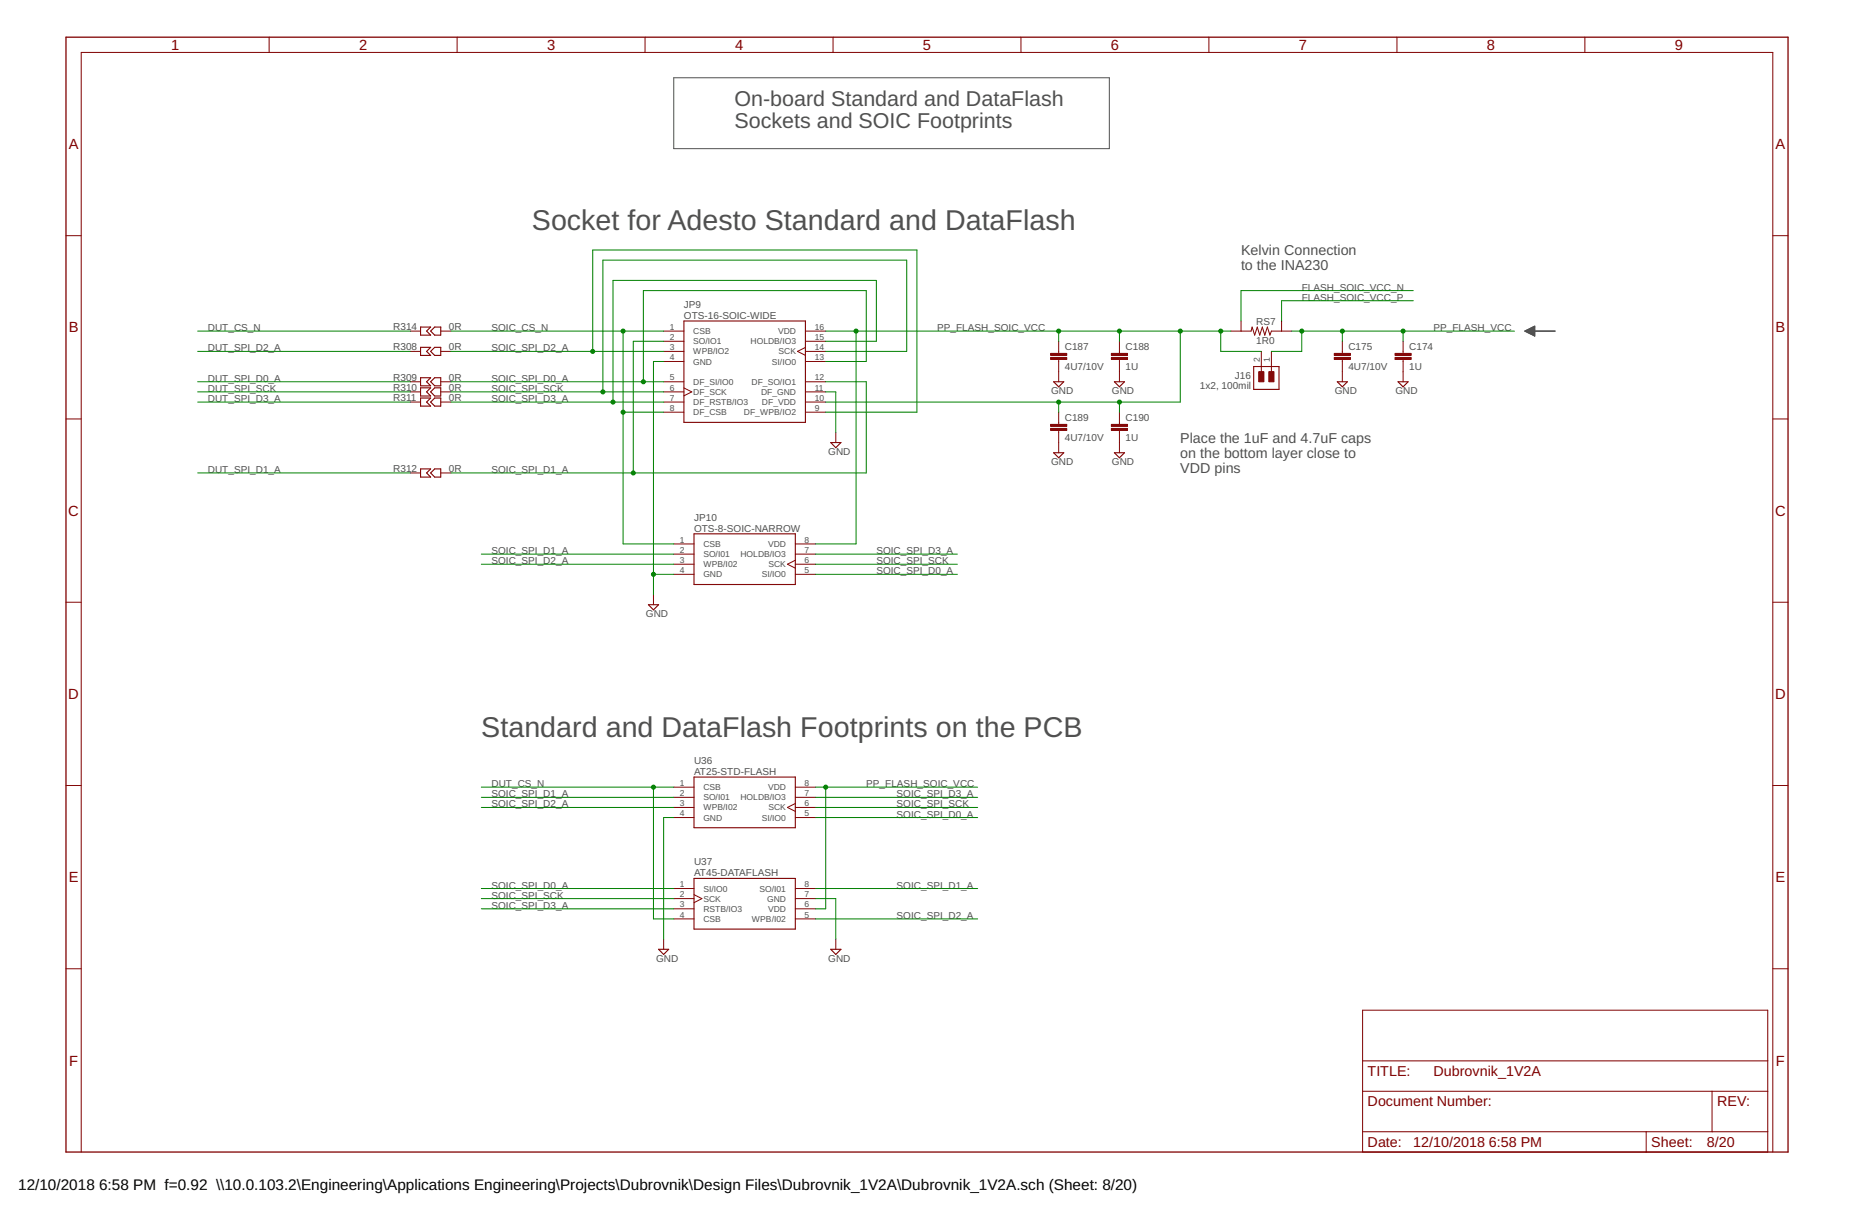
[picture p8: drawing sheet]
<svg xmlns="http://www.w3.org/2000/svg" width="432mm" height="279mm" viewBox="0 0 432 279" stroke-linecap="round" stroke-linejoin="round" font-family="sans-serif">
<g fill="none" stroke="#505050" stroke-width=".23">
<path d="M155.4 17.9h100.5v16.4h-100.5zM351.7 76.3l2.3-1.1v2.3zM351.7 76.3h2.3M351.9 76.2h2.1M351.9 76.5h2.1M352.1 76.1h1.9M352.2 76.6h1.8M352.3 76h1.7M352.4 76.7h1.6M352.5 75.9h1.5M352.6 76.8h1.4M352.7 75.8h1.3"/>
<path d="M352.8 76.9h1.2M352.9 75.7h1.1M353 77h1M353.1 75.6h.9M353.3 77.1h.7M353.4 75.5h.6M353.5 77.2h.5M353.6 75.4h.4M353.7 77.3h.3M353.8 75.3h.2M353.9 77.4h.1"/>
</g>
<path d="M354 76.3h4.7" fill="none" stroke="#505050" stroke-width=".38"/>
<g fill="none" stroke="#800000" stroke-width=".25">
<path d="M97 75.4h2.3l-.9 .9 .9 1h-2.3zM99.3 76.3l1-.9h1.4v1.9h-1.4zM157.8 74h28v23.4h-28zM97 80.1h2.3l-.9 .9 .9 .9h-2.3zM97 87.1h2.3l-.9 .9 .9 .9h-2.3zM97 89.4h2.3l-.9 .9 .9 1h-2.3zM97 91.8h2.3l-.9 .9 .9 .9h-2.3zM99.3 88l1-.9h1.4v1.8h-1.4zM99.3 90.3l1-.9h1.4v1.9h-1.4zM99.3 92.7l1-.9h1.4v1.8h-1.4zM100.3 80.1h1.4v1.8h-1.4l-1-.9zM243 88h2.4l-1.2 1.2z"/>
<path d="M257 88h2.4l-1.2 1.2zM289.2 84.5h5.8v5.3h-5.8zM308.5 88h2.3l-1.2 1.2zM322.5 88h2.3l-1.2 1.2zM97 108.1h2.3l-.9 .9 .9 1h-2.3zM99.3 109l1-.9h1.4v1.9h-1.4zM191.6 102h2.4l-1.2 1.2zM243 104.4h2.4l-1.2 1.1zM257 104.4h2.4l-1.2 1.1zM149.6 139.4h2.3l-1.2 1.2zM160.1 123.1h23.4v11.6h-23.4zM160.1 179.1h23.4v11.7h-23.4z"/>
<path d="M151.9 218.8h2.3l-1.1 1.2zM160.1 202.5h23.4v11.7h-23.4zM191.6 218.8h2.4l-1.2 1.2z"/>
</g>
<g fill="none" stroke="#800000" stroke-width=".23">
<path d="M62.1 8.6v3.5M105.4 8.6v3.5M148.8 8.6v3.5M192.2 8.6v3.5M235.5 8.6v3.5M278.8 8.6v3.5M322.2 8.6v3.5M365.6 8.6v3.5M15.2 54.3h3.5M408.9 54.3h3.5M94.7 76.3h2.3M101.7 76.3h2.3"/>
<path d="M153.1 76.3h4.7M153.1 78.7h4.7M185.8 76.3h4.7M185.8 78.7h4.7M244.2 78.7v2.8M258.2 78.7v2.8M283.9 76.3h4.7l.2-.9 .6 1.9 .6-1.9 .6 1.9 .6-1.9 .5 1.9 .6-1.9 .6 1.9 .4-1h4.6M286.3 74v2.3M295.6 74v2.3M309.6 78.7v2.8M323.6 78.7v2.8M15.2 96.6h3.5"/>
<path d="M94.7 81h2.3M94.7 88h2.3M94.7 92.7h2.3M94.7 90.3h2.3M101.7 81h2.3M101.7 88h2.3M101.7 92.7h2.3M101.7 90.3h2.3M153.1 81h4.7M153.1 83.3h4.7M153.1 88h4.7M153.1 92.7h4.7"/>
<path d="M153.1 90.3h4.7M153.1 95h4.7M157.8 89.4l1.8 .9-1.8 .9M185.8 81h4.7M185.8 83.3h4.7M185.8 80.1l-1.8 .9 1.8 .9M185.8 88h4.7M185.8 92.7h4.7M185.8 90.3h4.7M185.8 95h4.7M192.8 99.7v2.3M244.2 82.9v5.1"/>
<path d="M244.2 95v2.8M244.2 99.2v5.2M258.2 82.9v5.1M258.2 95v2.8M258.2 99.2v5.2M290.9 81v4.7M293.3 81v4.7M309.6 82.9v5.1M323.6 82.9v5.1M408.9 96.6h3.5M94.7 109h2.3M101.7 109h2.3"/>
<path d="M15.2 138.8h3.5M150.7 137.1v2.3M155.4 125.4h4.7M155.4 127.7h4.7M155.4 130.1h4.7M155.4 132.4h4.7M183.5 125.4h4.6M183.5 127.7h4.6M183.5 130.1h4.6M183.5 132.4h4.6M183.5 129.2l-1.9 .9 1.9 .9M408.9 138.8h3.5"/>
<path d="M15.2 181.1h3.5M155.4 181.5h4.7M155.4 183.8h4.7M155.4 186.1h4.7M155.4 188.5h4.7M183.5 181.5h4.6M183.5 183.8h4.6M183.5 186.1h4.6M183.5 188.5h4.6M183.5 185.2l-1.9 .9 1.9 .9M408.9 181.1h3.5M153.1 216.5v2.3"/>
<path d="M155.4 211.8h4.7M155.4 204.8h4.7M155.4 207.2h4.7M155.4 209.5h4.7M160.1 206.2l1.8 1-1.8 .9M183.5 211.8h4.6M183.5 204.8h4.6M183.5 207.2h4.6M183.5 209.5h4.6M192.8 216.5v2.3M15.2 223.3h3.5M314.3 232.9h93.5v32.7h-93.5z"/>
<path d="M408.9 223.3h3.5M314.3 251.6h93.5M314.3 244.6h93.5M394.9 251.6v9.3M18.7 265.6v-253.5h390.2v253.5M314.3 260.9h93.5M379.7 260.9v4.7"/>
</g>
<g fill="#800000" stroke="#800000" stroke-width=".23">
<path d="M256.3 82.4h3.8v.5h-3.8z"/>
<path d="M256.3 81.5h3.8v.4h-3.8z"/>
<path d="M256.3 98.8h3.8v.4h-3.8z"/>
<path d="M256.3 97.8h3.8v.5h-3.8z"/>
<path d="M292.7 85.7h1.2v2.3h-1.2z"/>
<path d="M290.3 85.7h1.2v2.3h-1.2z"/>
<path d="M242.3 82.4h3.8v.5h-3.8z"/>
<path d="M242.3 81.5h3.8v.4h-3.8z"/>
<path d="M242.3 98.8h3.8v.4h-3.8z"/>
<path d="M242.3 97.8h3.8v.5h-3.8z"/>
<path d="M321.8 82.4h3.7v.5h-3.7z"/>
<path d="M321.8 81.5h3.7v.4h-3.7z"/>
<path d="M307.8 82.4h3.7v.5h-3.7z"/>
<path d="M307.8 81.5h3.7v.4h-3.7z"/>
</g>
<path d="M15.2 8.6h397.2v257h-397.2z" fill="none" stroke="#800000" stroke-width=".3"/>
<g fill="none" stroke="#008000" stroke-width=".23">
<path d="M45.6 76.3h49.1M104 76.3h49.1M143.7 76.3v49.1h11.7M153.1 78.7h-7v30.3M190.5 76.3h93.4M190.5 78.7h11.6v-14.1h-60.7v28.1M197.5 76.3v49.1h-9.4M244.2 76.3v2.4M258.2 76.3v2.4M272.2 76.3v16.4h-81.7M281.6 76.3v4.7h9.3M297.9 76.3h51.4"/>
<path d="M300.3 76.3v4.7h-7M309.6 76.3v2.4M323.6 76.3v2.4M326 69.3h-30.4v4.7M326 67h-39.7v7M45.6 90.3h49.1M45.6 92.7h49.1M45.6 81h49.1M45.6 88h49.1M104 90.3h49.1M104 92.7h49.1M104 81h49.1"/>
<path d="M104 88h49.1M136.7 81v-23.4h74.8v37.4h-21M143.7 95h9.4M153.1 83.3h-2.4v53.8M190.5 90.3h2.3v9.4M190.5 83.3h9.3v-16.3h-51.4v21M190.5 81h18.6v-21h-70v30.3M190.5 88h9.3v21h-95.8M244.2 92.7v2.3M258.2 92.7v2.3M45.6 109h49.1M111 130.1h44.4"/>
<path d="M111 127.7h44.4M150.7 132.4h4.7M188.1 132.4h32.7M188.1 130.1h32.7M188.1 127.7h32.7M111 181.5h44.4M111 186.1h44.4M111 183.8h44.4M150.7 181.5v30.3h4.7M155.4 188.5h-2.3v28M188.1 188.5h37.4M188.1 181.5h37.4"/>
<path d="M188.1 186.1h37.4M188.1 183.8h37.4M190.5 181.5v28h-2.4M111 207.2h44.4M111 209.5h44.4M111 204.8h44.4M188.1 207.2h4.7v9.3M188.1 211.8h37.4M188.1 204.8h37.4"/>
</g>
<g fill="#008000" stroke="#008000" stroke-width=".23">
<circle cx="150.7" cy="132.4" r=".47"/>
<circle cx="258.2" cy="76.3" r=".47"/>
<circle cx="281.6" cy="76.3" r=".47"/>
<circle cx="272.2" cy="76.3" r=".47"/>
<circle cx="258.2" cy="92.7" r=".47"/>
<circle cx="244.2" cy="92.7" r=".47"/>
<circle cx="244.2" cy="76.3" r=".47"/>
<circle cx="197.5" cy="76.3" r=".47"/>
<circle cx="190.5" cy="181.5" r=".47"/>
<circle cx="150.7" cy="181.5" r=".47"/>
<circle cx="139.1" cy="90.3" r=".47"/>
<circle cx="148.4" cy="88" r=".47"/>
<circle cx="146.1" cy="109" r=".47"/>
<circle cx="136.7" cy="81" r=".47"/>
<circle cx="141.4" cy="92.7" r=".47"/>
<circle cx="300.3" cy="76.3" r=".47"/>
<circle cx="309.6" cy="76.3" r=".47"/>
<circle cx="323.6" cy="76.3" r=".47"/>
<circle cx="143.7" cy="95" r=".47"/>
<circle cx="143.7" cy="76.3" r=".47"/>
</g>
<g font-size="6.6" fill="#505050">
<text x="122.7" y="53">Socket for Adesto Standard and DataFlash</text>
<text x="111" y="169.8">Standard and DataFlash Footprints on the PCB</text>
</g>
<g font-size="5" fill="#505050">
<text x="169.4" y="24.4">On-board Standard and DataFlash</text>
<text x="169.4" y="29.6">Sockets and SOIC Footprints</text>
</g>
<g font-size="3.5">
<text x="4.2" y="274.2">12/10/2018</text>
<text x="22.9" y="274.2">6:58 PM f=0.92 \\10.0.103.2\Engineering\Applications Engineering\Projects\Dubrovnik\Design Files\Dubrovnik_1V2A\Dubrovnik_1V2A.sch (Sheet: 8/20)</text>
</g>
<g font-size="3.4" fill="#800000">
<text x="39.5" y="11.5">1</text>
<text x="82.8" y="11.5">2</text>
<text x="126.2" y="11.5">3</text>
<text x="169.5" y="11.5">4</text>
<text x="212.9" y="11.5">5</text>
<text x="256.2" y="11.5">6</text>
<text x="299.6" y="11.5">7</text>
<text x="343" y="11.5">8</text>
<text x="386.3" y="11.5">9</text>
<text x="15.8" y="34.4">A</text>
<text x="409.6" y="34.4">A</text>
<text x="15.8" y="76.6">B</text>
<text x="409.6" y="76.6">B</text>
<text x="15.7" y="118.9">C</text>
<text x="409.4" y="118.9">C</text>
<text x="15.7" y="161.1">D</text>
<text x="409.4" y="161.1">D</text>
<text x="15.8" y="203.4">E</text>
<text x="409.6" y="203.4">E</text>
<text x="15.9" y="245.6">F</text>
<text x="409.6" y="245.6">F</text>
</g>
<g font-size="3.3" fill="#505050">
<text x="286.3" y="58.8">Kelvin Connection</text>
<text x="286.3" y="62.3">to the INA230</text>
<text x="272.2" y="102">Place the 1uF and 4.7uF caps</text>
<text x="272.2" y="105.5">on the bottom layer close to</text>
<text x="272.2" y="109">VDD pins</text>
</g>
<g font-size="3.3" fill="#800000">
<text x="315.5" y="248.1">TITLE:</text>
<text x="330.7" y="248.1">Dubrovnik_1V2A</text>
<text x="315.5" y="255.1">Document Number:</text>
<text x="396.1" y="255.1">REV:</text>
<text x="315.5" y="264.4">Date:</text>
<text x="326" y="264.4">12/10/2018</text>
<text x="343.4" y="264.4">6:58 PM</text>
<text x="380.9" y="264.4">Sheet:</text>
<text x="393.7" y="264.4">8/20</text>
</g>
<g font-size="2.3" fill="#505050">
<text x="157.7" y="71">JP9</text>
<text x="300.3" y="69.3">FLASH_SOIC_VCC_P</text>
<text x="300.3" y="67">FLASH_SOIC_VCC_N</text>
<text x="47.9" y="76.3">DUT_CS_N</text>
<text x="90.7" y="76.1">R314</text>
<text x="103.5" y="76.1">0R</text>
<text x="113.4" y="76.3">SOIC_CS_N</text>
<text x="157.7" y="73.5">OTS-16-SOIC-WIDE</text>
<text x="216.2" y="76.3">PP_FLASH_SOIC_VCC</text>
<text x="289.8" y="75">RS7</text>
<text x="330.7" y="76.3">PP_FLASH_VCC</text>
<text x="47.9" y="81">DUT_SPI_D2_A</text>
<text x="90.7" y="80.8">R308</text>
<text x="103.5" y="80.8">0R</text>
<text x="113.4" y="81">SOIC_SPI_D2_A</text>
<text x="245.6" y="80.7">C187</text>
<text x="259.6" y="80.7">C188</text>
<text x="289.8" y="79.4">1R0</text>
<text x="311" y="80.7">C175</text>
<text x="325" y="80.7">C174</text>
<text x="47.9" y="88">DUT_SPI_D0_A</text>
<text x="90.7" y="87.8">R309</text>
<text x="103.5" y="87.8">0R</text>
<text x="113.4" y="88">SOIC_SPI_D0_A</text>
<text x="245.6" y="85.3">4U7/10V</text>
<text x="259.6" y="85.3">1U</text>
<text x="276.8" y="89.6">1x2, 100mil</text>
<text x="284.8" y="87.3">J16</text>
<text x="311" y="85.3">4U7/10V</text>
<text x="325" y="85.3">1U</text>
<text x="47.9" y="90.3">DUT_SPI_SCK</text>
<text x="47.9" y="92.7">DUT_SPI_D3_A</text>
<text x="90.7" y="90.1">R310</text>
<text x="90.7" y="92.5">R311</text>
<text x="103.5" y="90.1">0R</text>
<text x="103.5" y="92.5">0R</text>
<text x="113.4" y="90.3">SOIC_SPI_SCK</text>
<text x="113.4" y="92.7">SOIC_SPI_D3_A</text>
<text x="242.4" y="90.9">GND</text>
<text x="256.5" y="90.9">GND</text>
<text x="307.9" y="90.9">GND</text>
<text x="321.9" y="90.9">GND</text>
<text x="245.6" y="101.7">4U7/10V</text>
<text x="245.6" y="97">C189</text>
<text x="259.6" y="101.7">1U</text>
<text x="259.6" y="97">C190</text>
<text x="191" y="105">GND</text>
<text x="242.4" y="107.3">GND</text>
<text x="256.5" y="107.3">GND</text>
<text x="47.9" y="109">DUT_SPI_D1_A</text>
<text x="90.7" y="108.8">R312</text>
<text x="103.5" y="108.8">0R</text>
<text x="113.4" y="109">SOIC_SPI_D1_A</text>
<text x="160.1" y="122.6">OTS-8-SOIC-NARROW</text>
<text x="160.1" y="120">JP10</text>
<text x="113.4" y="127.7">SOIC_SPI_D1_A</text>
<text x="113.4" y="130.1">SOIC_SPI_D2_A</text>
<text x="202.1" y="130.1">SOIC_SPI_SCK</text>
<text x="202.1" y="127.7">SOIC_SPI_D3_A</text>
<text x="202.1" y="132.4">SOIC_SPI_D0_A</text>
<text x="149" y="142.3">GND</text>
<text x="160.1" y="178.7">AT25-STD-FLASH</text>
<text x="160.1" y="176.1">U36</text>
<text x="113.4" y="181.5">DUT_CS_N</text>
<text x="113.4" y="183.8">SOIC_SPI_D1_A</text>
<text x="199.8" y="181.5">PP_FLASH_SOIC_VCC</text>
<text x="206.8" y="183.8">SOIC_SPI_D3_A</text>
<text x="113.4" y="186.1">SOIC_SPI_D2_A</text>
<text x="206.8" y="186.1">SOIC_SPI_SCK</text>
<text x="206.8" y="188.5">SOIC_SPI_D0_A</text>
<text x="160.1" y="202">AT45-DATAFLASH</text>
<text x="160.1" y="199.5">U37</text>
<text x="113.4" y="207.2">SOIC_SPI_SCK</text>
<text x="113.4" y="204.8">SOIC_SPI_D0_A</text>
<text x="113.4" y="209.5">SOIC_SPI_D3_A</text>
<text x="206.8" y="204.8">SOIC_SPI_D1_A</text>
<text x="206.8" y="211.8">SOIC_SPI_D2_A</text>
<text x="151.3" y="221.8">GND</text>
<text x="191" y="221.8">GND</text>
</g>
<g font-size="2" fill="#505050">
<text x="154.5" y="76">1</text>
<text x="159.9" y="77">CSB</text>
<text x="179.5" y="77">VDD</text>
<text x="187.9" y="76">16</text>
<text x="154.5" y="80.7">3</text>
<text x="154.5" y="83">4</text>
<text x="154.5" y="78.3">2</text>
<text x="159.9" y="81.7">WPB/IO2</text>
<text x="159.9" y="79.4">SO/IO1</text>
<text x="173.1" y="79.4">HOLDB/IO3</text>
<text x="179.6" y="81.7">SCK</text>
<text x="187.9" y="78.3">15</text>
<text x="187.9" y="80.7">14</text>
<text x="187.9" y="83">13</text>
<text x="290.6" y="83.5" transform="rotate(-90 290.6 83.5)">2</text>
<text x="292.9" y="83.5" transform="rotate(-90 292.9 83.5)">1</text>
<text x="154.5" y="87.7">5</text>
<text x="159.9" y="84">GND</text>
<text x="159.9" y="88.7">DF_SI/IO0</text>
<text x="173.3" y="88.7">DF_SO/IO1</text>
<text x="178" y="84">SI/IO0</text>
<text x="187.9" y="87.7">12</text>
<text x="154.5" y="92.4">7</text>
<text x="154.5" y="90">6</text>
<text x="154.5" y="94.7">8</text>
<text x="159.9" y="93.4">DF_RSTB/IO3</text>
<text x="159.9" y="91">DF_SCK</text>
<text x="159.9" y="95.7">DF_CSB</text>
<text x="171.6" y="95.7">DF_WPB/IO2</text>
<text x="175.6" y="91">DF_GND</text>
<text x="175.8" y="93.4">DF_VDD</text>
<text x="187.9" y="90">11</text>
<text x="187.9" y="92.4">10</text>
<text x="187.9" y="94.7">9</text>
<text x="156.8" y="125.1">1</text>
<text x="185.6" y="125.1">8</text>
<text x="156.8" y="127.4">2</text>
<text x="156.8" y="129.7">3</text>
<text x="162.2" y="126.1">CSB</text>
<text x="162.2" y="128.4">SO/I01</text>
<text x="162.2" y="130.8">WPB/I02</text>
<text x="170.8" y="128.4">HOLDB/IO3</text>
<text x="177.2" y="126.1">VDD</text>
<text x="177.3" y="130.8">SCK</text>
<text x="185.6" y="129.7">6</text>
<text x="185.6" y="127.4">7</text>
<text x="156.8" y="132.1">4</text>
<text x="162.2" y="133.1">GND</text>
<text x="175.7" y="133.1">SI/IO0</text>
<text x="185.6" y="132.1">5</text>
<text x="156.8" y="181.1">1</text>
<text x="156.8" y="183.5">2</text>
<text x="156.8" y="185.8">3</text>
<text x="162.2" y="182.2">CSB</text>
<text x="162.2" y="184.5">SO/I01</text>
<text x="170.8" y="184.5">HOLDB/IO3</text>
<text x="177.2" y="182.2">VDD</text>
<text x="185.6" y="185.8">6</text>
<text x="185.6" y="181.1">8</text>
<text x="185.6" y="183.5">7</text>
<text x="156.8" y="188.2">4</text>
<text x="162.2" y="186.8">WPB/I02</text>
<text x="162.2" y="189.2">GND</text>
<text x="175.7" y="189.2">SI/IO0</text>
<text x="177.3" y="186.8">SCK</text>
<text x="185.6" y="188.2">5</text>
<text x="156.8" y="206.8">2</text>
<text x="156.8" y="204.5">1</text>
<text x="156.8" y="209.2">3</text>
<text x="162.2" y="207.9">SCK</text>
<text x="162.2" y="205.5">SI/IO0</text>
<text x="175.2" y="205.5">SO/I01</text>
<text x="176.9" y="207.9">GND</text>
<text x="185.6" y="204.5">8</text>
<text x="185.6" y="206.8">7</text>
<text x="185.6" y="209.2">6</text>
<text x="156.8" y="211.5">4</text>
<text x="162.2" y="212.5">CSB</text>
<text x="162.2" y="210.2">RSTB/IO3</text>
<text x="173.4" y="212.5">WPB/I02</text>
<text x="177.2" y="210.2">VDD</text>
<text x="185.6" y="211.5">5</text>
</g>
</svg>
